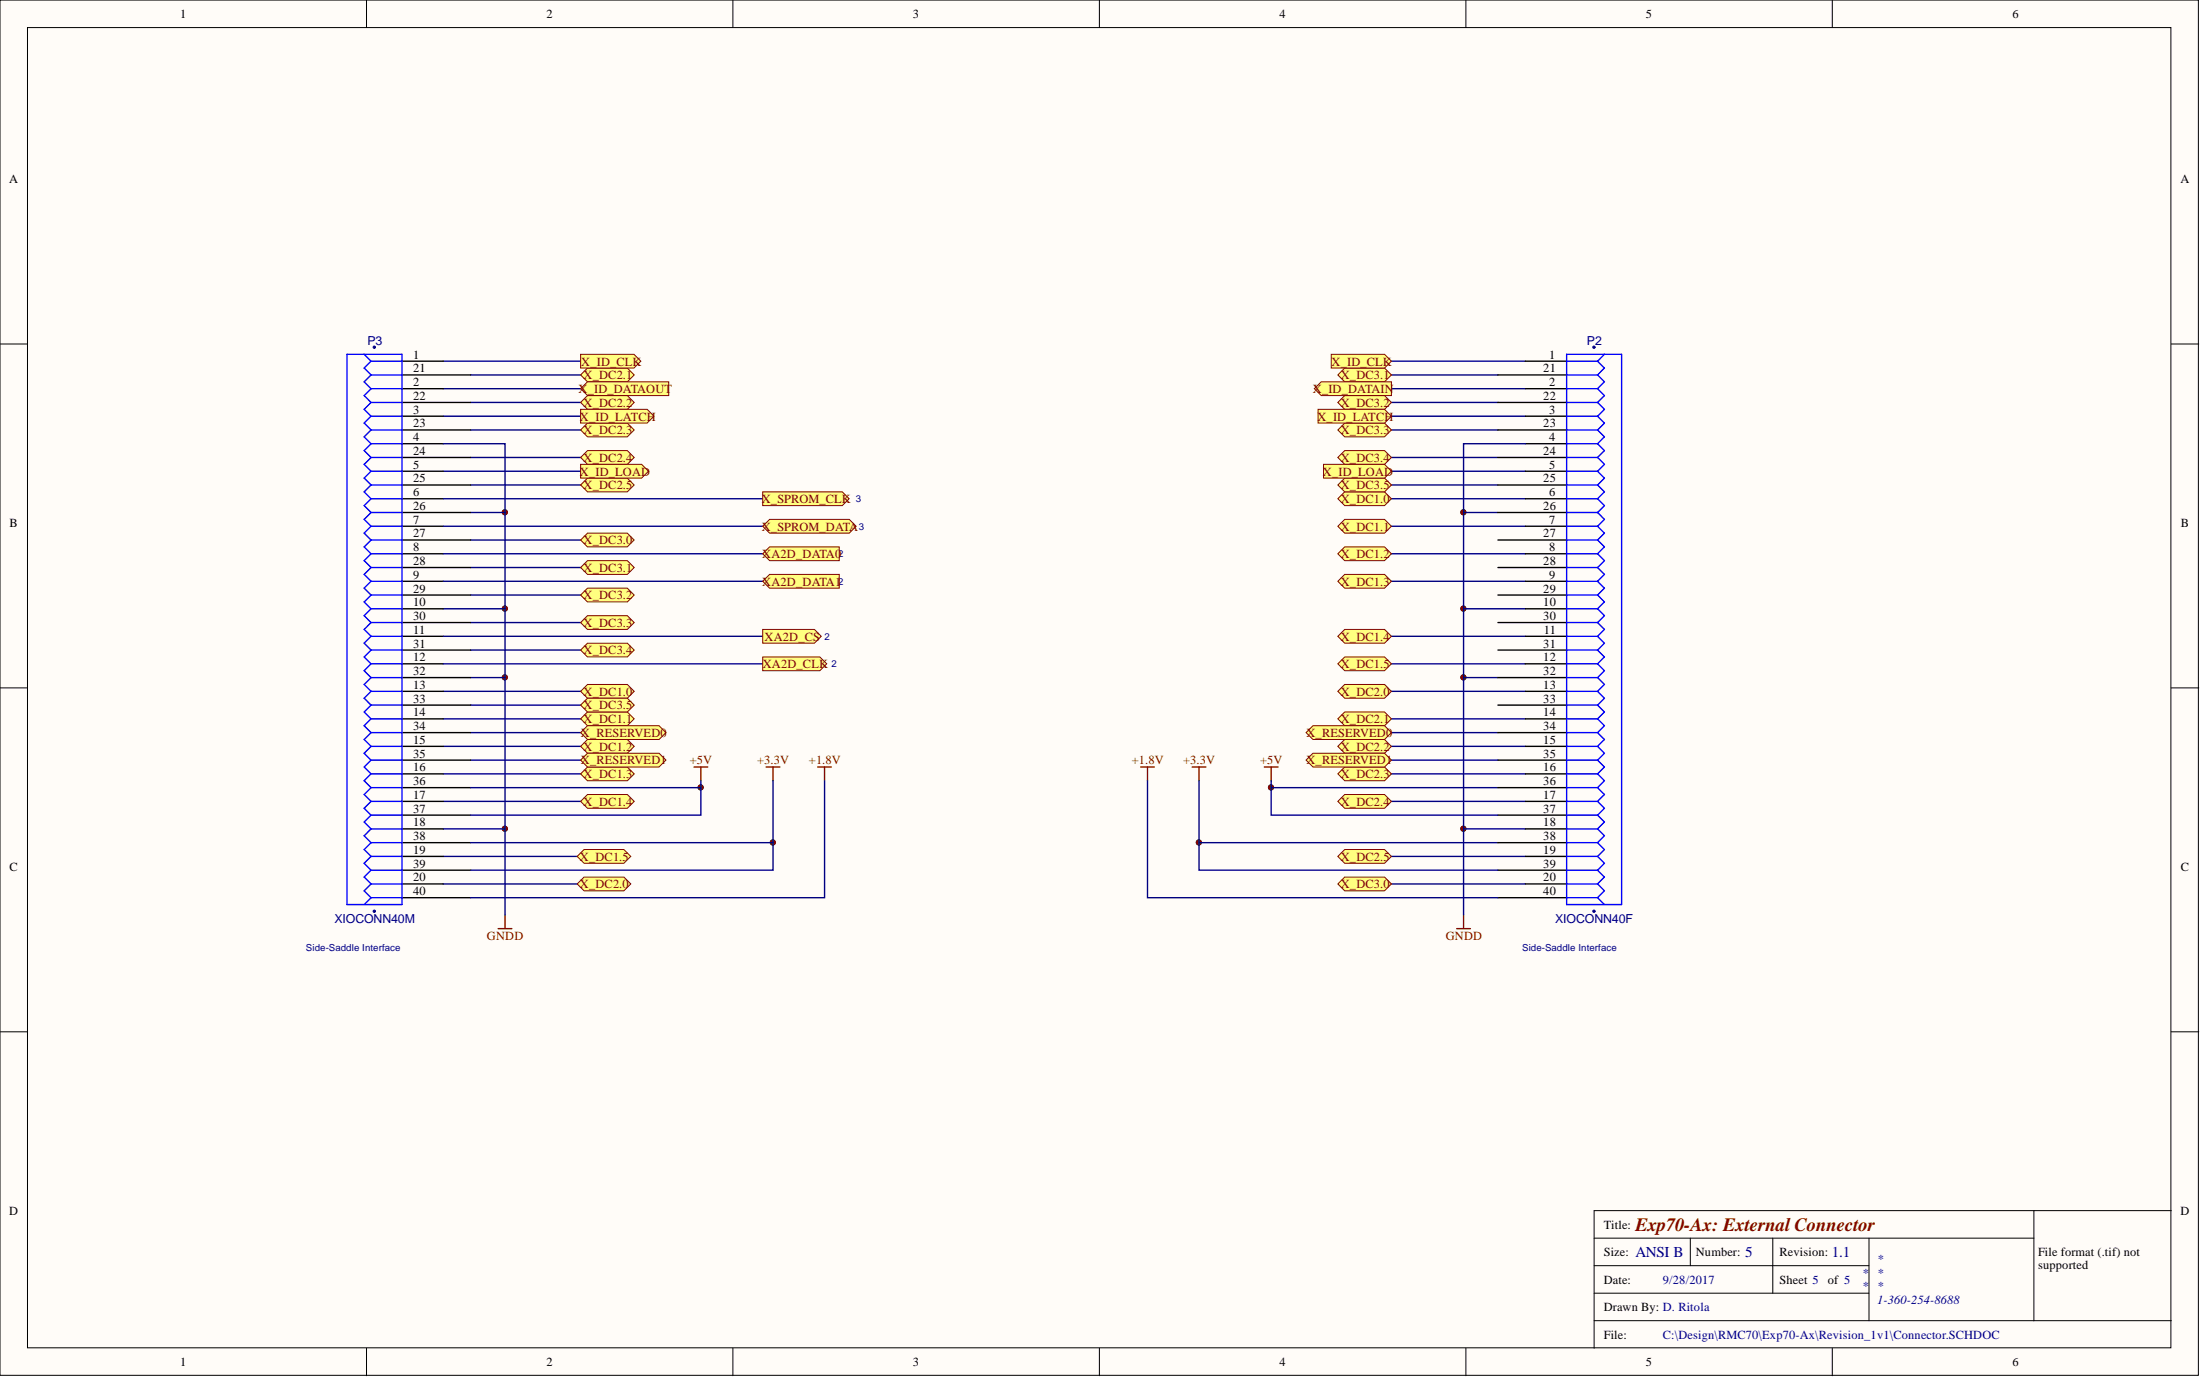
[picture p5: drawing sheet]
<svg xmlns="http://www.w3.org/2000/svg" width="406mm" height="254mm" viewBox="0 0 406 254" stroke-linecap="round" stroke-linejoin="round" font-family="sans-serif">
<g fill="#fffcf8" stroke="#000" stroke-width=".18">
<path d="M0 0h405.7v253.7h-405.7z"/>
<path d="M5.1 5.1h395.6v243.5h-395.6z"/>
</g>
<g fill="none" stroke="#000" stroke-width=".18">
<path d="M67.6 0v5.1M135.3 0v5.1M202.9 0v5.1M270.6 0v5.1M338.2 0v5.1M0 63.5h5.1M400.8 63.5h5M0 126.9h5.1M400.8 126.9h5M0 190.3h5.1M400.8 190.3h5M294.2 228.4h81.2"/>
<path d="M294.2 238.5h50.8M294.2 233.5h50.8M312 228.4v5.1M327.2 228.4v10.1M345 228.4v15.2M375.4 223.3h-81.2v25.4M400.8 223.3h-25.4v20.3M67.6 248.7v5.1M135.3 248.7v5.1M202.9 248.7v5.1M270.6 248.7v5.1M294.2 243.6h106.6"/>
<path d="M338.2 248.7v5.1"/>
</g>
<g fill="#000080" stroke="#000080" stroke-width=".18">
<circle cx="93.2" cy="152.9" r=".47"/>
<circle cx="93.2" cy="124.9" r=".47"/>
<circle cx="93.2" cy="112.3" r=".47"/>
<circle cx="93.2" cy="94.5" r=".47"/>
<circle cx="129.3" cy="145.2" r=".47"/>
<circle cx="142.6" cy="155.4" r=".47"/>
<circle cx="221.3" cy="155.4" r=".47"/>
<circle cx="234.6" cy="145.2" r=".47"/>
<circle cx="270.1" cy="152.9" r=".47"/>
<circle cx="270.1" cy="124.9" r=".47"/>
<circle cx="270.1" cy="112.3" r=".47"/>
<circle cx="270.1" cy="94.5" r=".47"/>
<circle cx="69.1" cy="64" r=".22"/>
<circle cx="69.1" cy="168.1" r=".22"/>
<circle cx="294.2" cy="64" r=".22"/>
<circle cx="294.2" cy="168.1" r=".22"/>
</g>
<g fill="#800000" stroke="#800000" stroke-width=".18">
<circle cx="93.2" cy="152.9" r=".47"/>
<circle cx="93.2" cy="112.3" r=".47"/>
<circle cx="129.3" cy="145.2" r=".47"/>
<circle cx="234.6" cy="145.2" r=".47"/>
<circle cx="270.1" cy="152.9" r=".47"/>
<circle cx="270.1" cy="112.3" r=".47"/>
<circle cx="93.2" cy="124.9" r=".47"/>
<circle cx="93.2" cy="94.5" r=".47"/>
<circle cx="142.6" cy="155.4" r=".47"/>
<circle cx="221.3" cy="155.4" r=".47"/>
<circle cx="270.1" cy="124.9" r=".47"/>
<circle cx="270.1" cy="94.5" r=".47"/>
</g>
<g fill="none" stroke="#800000" stroke-width=".25">
<path d="M128.1 141.5h2.5M129.4 141.5v2.5M141.4 141.5h2.5M142.7 141.5v2.5M150.9 141.5h2.6M152.2 141.5v2.5M210.5 141.5h2.6M211.8 141.5v2.5M220 141.5h2.6M221.3 141.5v2.5M233.3 141.5h2.6M234.6 141.5v2.5"/>
<path d="M91.9 171.3h2.6M93.2 168.8v2.5M268.9 171.3h2.5M270.1 168.8v2.5"/>
</g>
<g fill="none" stroke="#000080" stroke-width=".25">
<path d="M81.8 76.8h25.4M81.8 66.6h25.4M81.8 71.7h25.4M86.9 74.2h20.3M86.9 69.2h20.3M86.9 79.3h20.3M256.8 74.2h19.7M256.8 76.8h24.7M256.8 69.2h19.7M256.8 66.6h24.7M256.8 79.3h19.7M256.8 71.7h24.7"/>
<path d="M81.8 81.8h11.4v87M81.8 86.9h25.4M81.8 97.1h59M81.8 92h59M86.9 99.6h20.3M86.9 89.5h20.3M86.9 84.4h20.3M86.9 94.5h6.3M256.8 89.5h19.7M256.8 84.4h19.7M256.8 86.9h24.7M256.8 97.1h24.7"/>
<path d="M256.8 92h24.7M270.1 94.5h6.4M281.5 81.8h-11.4v87M81.8 112.3h11.4M81.8 107.2h59M81.8 117.4h59M81.8 102.1h59M86.9 119.9h20.3M86.9 114.8h20.3M86.9 104.7h20.3M86.9 109.8h20.3M256.8 107.2h24.7"/>
<path d="M256.8 117.4h24.7M256.8 102.1h24.7M270.1 112.3h11.4M81.8 137.7h25.4M81.8 127.5h25.4M81.8 132.6h25.4M81.8 122.4h59M86.9 135.1h20.3M86.9 130.1h20.3M86.9 125h6.3M256.8 137.7h24.7M256.8 135.1h19.7"/>
<path d="M256.8 127.5h24.7M256.8 132.6h24.7M256.8 122.4h24.7M270.1 125h6.4M81.8 158h24.7M81.8 152.9h11.4M81.8 142.7h25.4M81.8 147.8h25.4M86.9 140.2h20.3M86.9 145.3h42.5M86.9 155.4h55.8M129.4 144v6.4h-42.5"/>
<path d="M142.7 144v16.5h-55.8M152.2 144v21.6h-65.3M211.8 144v21.6h64.7M221.3 144v16.5h55.2M221.3 155.4h55.2M234.6 144v6.4h41.9M234.6 145.3h41.9M256.8 158h24.7M256.8 142.7h24.7M256.8 147.8h24.7M256.8 140.2h19.7M270.1 152.9h11.4"/>
<path d="M81.8 163h24.7M256.8 163h24.7"/>
</g>
<g fill="none" stroke="#000" stroke-width=".25">
<path d="M74.2 76.8h7.6M74.2 69.2h12.7M74.2 79.3h12.7M74.2 71.7h7.6M74.2 74.2h12.7M74.2 66.6h7.6M276.5 69.2h12.6M276.5 79.3h12.6M276.5 74.2h12.6M281.5 76.8h7.6M281.5 71.7h7.6M281.5 66.6h7.6"/>
<path d="M74.2 99.6h12.7M74.2 92h7.6M74.2 84.4h12.7M74.2 94.5h12.7M74.2 86.9h7.6M74.2 81.8h7.6M74.2 97.1h7.6M74.2 89.5h12.7M276.5 99.6h12.6M276.5 84.4h12.6M276.5 94.5h12.6M276.5 89.5h12.6"/>
<path d="M281.5 92h7.6M281.5 86.9h7.6M281.5 81.8h7.6M281.5 97.1h7.6M74.2 114.8h12.7M74.2 107.2h7.6M74.2 117.4h7.6M74.2 109.8h12.7M74.2 102.1h7.6M74.2 112.3h7.6M74.2 104.7h12.7M74.2 119.9h12.7"/>
<path d="M276.5 114.8h12.6M276.5 109.8h12.6M276.5 104.7h12.6M276.5 119.9h12.6M281.5 107.2h7.6M281.5 117.4h7.6M281.5 102.1h7.6M281.5 112.3h7.6M74.2 137.7h7.6M74.2 130.1h12.7M74.2 122.4h7.6M74.2 132.6h7.6"/>
<path d="M74.2 135.1h12.7M74.2 125h12.7M74.2 127.5h7.6M276.5 130.1h12.6M276.5 135.1h12.6M276.5 125h12.6M281.5 137.7h7.6M281.5 122.4h7.6M281.5 132.6h7.6M281.5 127.5h7.6M74.2 152.9h7.6M74.2 145.3h12.7"/>
<path d="M74.2 155.4h12.7M74.2 147.8h7.6M74.2 140.2h12.7M74.2 142.7h7.6M74.2 158h7.6M74.2 150.4h12.7M276.5 145.3h12.6M276.5 155.4h12.6M276.5 140.2h12.6M276.5 150.4h12.6M281.5 152.9h7.6M281.5 147.8h7.6"/>
<path d="M281.5 142.7h7.6M281.5 158h7.6M74.2 160.5h12.7M74.2 163h7.6M74.2 165.6h12.7M276.5 160.5h12.6M276.5 165.6h12.6M281.5 163h7.6"/>
</g>
<g fill="none" stroke="#00f" stroke-width=".25">
<path d="M64 65.4h10.2v101.5h-10.2zM67.2 65.4l1.3 1.2M68.5 79.3l-1.3 1.3 1.3 1.2M68.5 74.2l-1.3 1.3 1.3 1.3M68.5 76.8l-1.3 1.2 1.3 1.3M68.5 71.7l-1.3 1.3 1.3 1.2M68.5 66.6l-1.3 1.3 1.3 1.3M68.5 69.2l-1.3 1.2 1.3 1.3M68.5 76.8h5.7M68.5 74.2h5.7M68.5 69.2h5.7M68.5 66.6h5.7"/>
<path d="M68.5 79.3h5.7M68.5 71.7h5.7M289.1 65.4h10.2v101.5h-10.2zM289.1 76.8h5.8M289.1 74.2h5.8M289.1 69.2h5.8M289.1 66.6h5.8M289.1 79.3h5.8M289.1 71.7h5.8M294.9 79.3l1.2 1.3-1.2 1.2M294.9 74.2l1.2 1.3-1.2 1.3M294.9 76.8l1.2 1.2-1.2 1.3"/>
<path d="M294.9 71.7l1.2 1.3-1.2 1.2M294.9 66.6l1.2 1.3-1.2 1.3M294.9 69.2l1.2 1.2-1.2 1.3M296.1 65.4l-1.2 1.2M68.5 97.1l-1.3 1.2 1.3 1.3M68.5 99.6l-1.3 1.3 1.3 1.2M68.5 94.5l-1.3 1.3 1.3 1.3M68.5 89.5l-1.3 1.2 1.3 1.3M68.5 92l-1.3 1.3 1.3 1.2M68.5 86.9l-1.3 1.3 1.3 1.3M68.5 81.8l-1.3 1.3 1.3 1.3M68.5 84.4l-1.3 1.3 1.3 1.2"/>
<path d="M68.5 99.6h5.7M68.5 97.1h5.7M68.5 92h5.7M68.5 89.5h5.7M68.5 84.4h5.7M68.5 81.8h5.7M68.5 94.5h5.7M68.5 86.9h5.7M289.1 99.6h5.8M289.1 97.1h5.8M289.1 92h5.8M289.1 89.5h5.8"/>
<path d="M289.1 84.4h5.8M289.1 81.8h5.8M289.1 94.5h5.8M289.1 86.9h5.8M294.9 97.1l1.2 1.2-1.2 1.3M294.9 99.6l1.2 1.3-1.2 1.2M294.9 94.5l1.2 1.3-1.2 1.3M294.9 89.5l1.2 1.2-1.2 1.3M294.9 92l1.2 1.3-1.2 1.2M294.9 86.9l1.2 1.3-1.2 1.3M294.9 81.8l1.2 1.3-1.2 1.3M294.9 84.4l1.2 1.3-1.2 1.2"/>
<path d="M68.5 119.9l-1.3 1.3 1.3 1.2M68.5 117.4l-1.3 1.2 1.3 1.3M68.5 112.3l-1.3 1.3 1.3 1.2M68.5 114.8l-1.3 1.3 1.3 1.3M68.5 109.8l-1.3 1.2 1.3 1.3M68.5 104.7l-1.3 1.3 1.3 1.2M68.5 107.2l-1.3 1.3 1.3 1.3M68.5 102.1l-1.3 1.3 1.3 1.3M68.5 119.9h5.7M68.5 114.8h5.7M68.5 112.3h5.7M68.5 107.2h5.7"/>
<path d="M68.5 104.7h5.7M68.5 117.4h5.7M68.5 109.8h5.7M68.5 102.1h5.7M289.1 119.9h5.8M289.1 114.8h5.8M289.1 112.3h5.8M289.1 107.2h5.8M289.1 104.7h5.8M289.1 117.4h5.8M289.1 109.8h5.8M289.1 102.1h5.8"/>
<path d="M294.9 119.9l1.2 1.3-1.2 1.2M294.9 117.4l1.2 1.2-1.2 1.3M294.9 112.3l1.2 1.3-1.2 1.2M294.9 114.8l1.2 1.3-1.2 1.3M294.9 109.8l1.2 1.2-1.2 1.3M294.9 104.7l1.2 1.3-1.2 1.2M294.9 107.2l1.2 1.3-1.2 1.3M294.9 102.1l1.2 1.3-1.2 1.3M68.5 135.1l-1.3 1.3 1.3 1.3M68.5 137.7l-1.3 1.2 1.3 1.3M68.5 132.6l-1.3 1.3 1.3 1.2M68.5 127.5l-1.3 1.3 1.3 1.3"/>
<path d="M68.5 130.1l-1.3 1.2 1.3 1.3M68.5 125l-1.3 1.3 1.3 1.2M68.5 122.4l-1.3 1.3 1.3 1.3M68.5 137.7h5.7M68.5 135.1h5.7M68.5 130.1h5.7M68.5 127.5h5.7M68.5 122.4h5.7M68.5 132.6h5.7M68.5 125h5.7M289.1 137.7h5.8M289.1 135.1h5.8"/>
<path d="M289.1 130.1h5.8M289.1 127.5h5.8M289.1 122.4h5.8M289.1 132.6h5.8M289.1 125h5.8M294.9 135.1l1.2 1.3-1.2 1.3M294.9 137.7l1.2 1.2-1.2 1.3M294.9 132.6l1.2 1.3-1.2 1.2M294.9 127.5l1.2 1.3-1.2 1.3M294.9 130.1l1.2 1.2-1.2 1.3M294.9 125l1.2 1.3-1.2 1.2M294.9 122.4l1.2 1.3-1.2 1.3"/>
<path d="M68.5 158l-1.3 1.2 1.3 1.3M68.5 155.4l-1.3 1.3 1.3 1.3M68.5 150.4l-1.3 1.2 1.3 1.3M68.5 152.9l-1.3 1.3 1.3 1.2M68.5 147.8l-1.3 1.3 1.3 1.3M68.5 142.7l-1.3 1.3 1.3 1.3M68.5 145.3l-1.3 1.3 1.3 1.2M68.5 140.2l-1.3 1.3 1.3 1.2M68.5 158h5.7M68.5 152.9h5.7M68.5 150.4h5.7M68.5 145.3h5.7"/>
<path d="M68.5 142.7h5.7M68.5 155.4h5.7M68.5 147.8h5.7M68.5 140.2h5.7M289.1 158h5.8M289.1 152.9h5.8M289.1 150.4h5.8M289.1 145.3h5.8M289.1 142.7h5.8M289.1 155.4h5.8M289.1 147.8h5.8M289.1 140.2h5.8"/>
<path d="M294.9 158l1.2 1.2-1.2 1.3M294.9 155.4l1.2 1.3-1.2 1.3M294.9 150.4l1.2 1.2-1.2 1.3M294.9 152.9l1.2 1.3-1.2 1.2M294.9 147.8l1.2 1.3-1.2 1.3M294.9 142.7l1.2 1.3-1.2 1.3M294.9 145.3l1.2 1.3-1.2 1.2M294.9 140.2l1.2 1.3-1.2 1.2M68.5 165.6l-1.3 1.3M68.5 163l-1.3 1.3 1.3 1.3M68.5 160.5l-1.3 1.3 1.3 1.2M68.5 165.6h5.7"/>
<path d="M68.5 160.5h5.7M68.5 163h5.7M289.1 165.6h5.8M289.1 160.5h5.8M289.1 163h5.8M294.9 165.6l1.2 1.3M294.9 163l1.2 1.3-1.2 1.3M294.9 160.5l1.2 1.3-1.2 1.2"/>
</g>
<g fill="#ffff80" stroke="#800000" stroke-width=".18">
<path d="M248.2 90.7h7.3l1.3 1.3-1.3 1.3h-7.3l-1.3-1.3z" fill-rule="evenodd"/>
<path d="M108.4 126.3h7.4l1.3 1.2-1.3 1.3h-7.4l-1.2-1.3z" fill-rule="evenodd"/>
<path d="M108.4 131.3h7.4l1.3 1.3-1.3 1.3h-7.4l-1.2-1.3z" fill-rule="evenodd"/>
<path d="M248.2 95.8h7.3l1.3 1.3-1.3 1.2h-7.3l-1.3-1.2z" fill-rule="evenodd"/>
<path d="M248.2 100.9h7.3l1.3 1.2-1.3 1.3h-7.3l-1.3-1.3z" fill-rule="evenodd"/>
<path d="M108.4 136.4h7.4l1.3 1.3-1.3 1.2h-7.4l-1.2-1.2z" fill-rule="evenodd"/>
<path d="M248.2 106h7.3l1.3 1.2-1.3 1.3h-7.3l-1.3-1.3z" fill-rule="evenodd"/>
<path d="M108.4 141.5h7.4l1.3 1.2-1.3 1.3h-7.4l-1.2-1.3z" fill-rule="evenodd"/>
<path d="M248.2 116.1h7.3l1.3 1.3-1.3 1.2h-7.3l-1.3-1.2z" fill-rule="evenodd"/>
<path d="M108.4 146.6h7.4l1.3 1.2-1.3 1.3h-7.4l-1.2-1.3z" fill-rule="evenodd"/>
<path d="M248.2 121.2h7.3l1.3 1.2-1.3 1.3h-7.3l-1.3-1.3z" fill-rule="evenodd"/>
<path d="M107.8 156.7h7.4l1.2 1.3-1.2 1.2h-7.4l-1.3-1.2z" fill-rule="evenodd"/>
<path d="M107.8 161.8h7.4l1.2 1.2-1.2 1.3h-7.4l-1.3-1.3z" fill-rule="evenodd"/>
<path d="M248.2 126.3h7.3l1.3 1.2-1.3 1.3h-7.3l-1.3-1.3z" fill-rule="evenodd"/>
<path d="M248.2 131.3h7.3l1.3 1.3-1.3 1.3h-7.3l-1.3-1.3z" fill-rule="evenodd"/>
<path d="M108.4 67.9h7.4l1.3 1.3-1.3 1.2h-7.4l-1.2-1.2z" fill-rule="evenodd"/>
<path d="M248.2 136.4h7.3l1.3 1.3-1.3 1.2h-7.3l-1.3-1.2z" fill-rule="evenodd"/>
<path d="M108.4 73h7.4l1.3 1.2-1.3 1.3h-7.4l-1.2-1.3z" fill-rule="evenodd"/>
<path d="M108.4 78h7.4l1.3 1.3-1.3 1.3h-7.4l-1.2-1.3z" fill-rule="evenodd"/>
<path d="M248.2 141.5h7.3l1.3 1.2-1.3 1.3h-7.3l-1.3-1.3z" fill-rule="evenodd"/>
<path d="M248.2 146.6h7.3l1.3 1.2-1.3 1.3h-7.3l-1.3-1.3z" fill-rule="evenodd"/>
<path d="M108.4 83.1h7.4l1.3 1.3-1.3 1.3h-7.4l-1.2-1.3z" fill-rule="evenodd"/>
<path d="M248.2 156.7h7.3l1.3 1.3-1.3 1.2h-7.3l-1.3-1.2z" fill-rule="evenodd"/>
<path d="M108.4 88.2h7.4l1.3 1.3-1.3 1.2h-7.4l-1.2-1.2z" fill-rule="evenodd"/>
<path d="M248.2 161.8h7.3l1.3 1.2-1.3 1.3h-7.3l-1.3-1.3z" fill-rule="evenodd"/>
<path d="M108.4 98.3h7.4l1.3 1.3-1.3 1.3h-7.4l-1.2-1.3z" fill-rule="evenodd"/>
<path d="M248.2 67.9h7.3l1.3 1.3-1.3 1.2h-7.3l-1.3-1.2z" fill-rule="evenodd"/>
<path d="M108.4 103.4h7.4l1.3 1.3-1.3 1.3h-7.4l-1.2-1.3z" fill-rule="evenodd"/>
<path d="M108.4 108.5h7.4l1.3 1.3-1.3 1.2h-7.4l-1.2-1.2z" fill-rule="evenodd"/>
<path d="M248.2 73h7.3l1.3 1.2-1.3 1.3h-7.3l-1.3-1.3z" fill-rule="evenodd"/>
<path d="M248.2 78h7.3l1.3 1.3-1.3 1.3h-7.3l-1.3-1.3z" fill-rule="evenodd"/>
<path d="M108.4 113.6h7.4l1.3 1.2-1.3 1.3h-7.4l-1.2-1.3z" fill-rule="evenodd"/>
<path d="M248.2 83.1h7.3l1.3 1.3-1.3 1.3h-7.3l-1.3-1.3z" fill-rule="evenodd"/>
<path d="M108.4 118.6h7.4l1.3 1.3-1.3 1.3h-7.4l-1.2-1.3z" fill-rule="evenodd"/>
<path d="M248.2 88.2h7.3l1.3 1.3-1.3 1.2h-7.3l-1.3-1.2z" fill-rule="evenodd"/>
<path d="M108.4 128.8h7.4l1.3 1.3-1.3 1.2h-7.4l-1.2-1.2z" fill-rule="evenodd"/>
<path d="M245.7 65.4h9.8l1.3 1.2-1.3 1.3h-9.8z" fill-rule="evenodd"/>
<path d="M107.2 65.4h9.8l1.3 1.2-1.3 1.3h-9.8z" fill-rule="evenodd"/>
<path d="M243.8 70.4h13v2.6h-13l-1.2-1.3z" fill-rule="evenodd"/>
<path d="M108.4 70.4h15v2.6h-15l-1.2-1.3z" fill-rule="evenodd"/>
<path d="M243.3 75.5h12.2l1.3 1.3-1.3 1.2h-12.2z" fill-rule="evenodd"/>
<path d="M107.2 75.5h12.2l1.3 1.3-1.3 1.2h-12.2z" fill-rule="evenodd"/>
<path d="M244.3 85.7h11.2l1.3 1.2-1.3 1.3h-11.2z" fill-rule="evenodd"/>
<path d="M107.2 85.7h11.2l1.3 1.2-1.3 1.3h-11.2z" fill-rule="evenodd"/>
<path d="M242.3 133.9h13.2l1.3 1.2-1.3 1.3h-13.2l-1.2-1.3z" fill-rule="evenodd"/>
<path d="M108.4 133.9h13.2l1.3 1.2-1.3 1.3h-13.2l-1.2-1.3z" fill-rule="evenodd"/>
<path d="M242.3 138.9h13.2l1.3 1.3-1.3 1.3h-13.2l-1.2-1.3z" fill-rule="evenodd"/>
<path d="M108.4 138.9h13.2l1.3 1.3-1.3 1.3h-13.2l-1.2-1.3z" fill-rule="evenodd"/>
<path d="M140.8 90.7h14.7l1.2 1.3-1.2 1.3h-14.7z" fill-rule="evenodd"/>
<path d="M142 95.8h14.7l1.3 1.3-1.3 1.2h-14.7l-1.2-1.2z" fill-rule="evenodd"/>
<path d="M140.8 121.2h10.5l1.3 1.2-1.3 1.3h-10.5z" fill-rule="evenodd"/>
<path d="M140.8 116.1h9.5l1.3 1.3-1.3 1.2h-9.5z" fill-rule="evenodd"/>
<path d="M142 100.9h12.9v2.5h-12.9l-1.2-1.3z" fill-rule="evenodd"/>
<path d="M142 106h12.9v2.5h-12.9l-1.2-1.3z" fill-rule="evenodd"/>
</g>
<text font-size="3.5" fill="#800000" x="301.8" y="227.1">Exp70-Ax: External Connector</text>
<g font-size="2.8" fill="#000080">
<text x="301.8" y="231.9">ANSI B</text>
<text x="322.1" y="231.9">5</text>
<text x="338.1" y="231.9">1.1</text>
</g>
<g font-size="2.3">
<text x="33.2" y="3.3">1</text>
<text x="100.9" y="3.3">2</text>
<text x="168.5" y="3.3">3</text>
<text x="236.1" y="3.3">4</text>
<text x="303.8" y="3.3">5</text>
<text x="371.4" y="3.3">6</text>
<text x="1.7" y="33.8">A</text>
<text x="402.4" y="33.8">A</text>
<text x="76.3" y="68.7">21</text>
<text x="76.3" y="71.2">2</text>
<text x="76.3" y="66.2">1</text>
<text x="284.8" y="68.7">21</text>
<text x="285.9" y="71.2">2</text>
<text x="285.9" y="66.2">1</text>
<text x="76.3" y="76.3">3</text>
<text x="76.3" y="73.8">22</text>
<text x="284.8" y="73.8">22</text>
<text x="285.9" y="76.3">3</text>
<text x="76.3" y="83.9">24</text>
<text x="76.3" y="78.8">23</text>
<text x="76.3" y="81.4">4</text>
<text x="284.8" y="83.9">24</text>
<text x="284.8" y="78.8">23</text>
<text x="285.9" y="81.4">4</text>
<text x="76.3" y="86.5">5</text>
<text x="76.3" y="89">25</text>
<text x="284.8" y="89">25</text>
<text x="285.9" y="86.5">5</text>
<text x="76.3" y="91.5">6</text>
<text x="76.3" y="94.1">26</text>
<text x="284.8" y="94.1">26</text>
<text x="285.9" y="91.5">6</text>
<text x="1.8" y="97.2">B</text>
<text x="76.3" y="99.1">27</text>
<text x="76.3" y="101.7">8</text>
<text x="76.3" y="96.6">7</text>
<text x="284.8" y="99.1">27</text>
<text x="285.9" y="101.7">8</text>
<text x="285.9" y="96.6">7</text>
<text x="402.5" y="97.2">B</text>
<text x="76.3" y="106.8">9</text>
<text x="76.3" y="104.2">28</text>
<text x="284.8" y="104.2">28</text>
<text x="285.9" y="106.8">9</text>
<text x="76.3" y="109.3">29</text>
<text x="76.3" y="111.8">10</text>
<text x="284.8" y="109.3">29</text>
<text x="284.8" y="111.8">10</text>
<text x="76.3" y="114.4">30</text>
<text x="76.3" y="116.9">11</text>
<text x="76.3" y="119.4">31</text>
<text x="284.8" y="114.4">30</text>
<text x="284.8" y="119.4">31</text>
<text x="284.9" y="116.9">11</text>
<text x="76.3" y="122">12</text>
<text x="76.3" y="124.5">32</text>
<text x="284.8" y="122">12</text>
<text x="284.8" y="124.5">32</text>
<text x="76.3" y="129.6">33</text>
<text x="76.3" y="127.1">13</text>
<text x="284.8" y="129.6">33</text>
<text x="284.8" y="127.1">13</text>
<text x="76.3" y="137.2">15</text>
<text x="76.3" y="132.1">14</text>
<text x="76.3" y="134.7">34</text>
<text x="284.8" y="137.2">15</text>
<text x="284.8" y="132.1">14</text>
<text x="284.8" y="134.7">34</text>
<text x="76.3" y="139.7">35</text>
<text x="76.3" y="142.3">16</text>
<text x="284.8" y="139.7">35</text>
<text x="284.8" y="142.3">16</text>
<text x="76.3" y="144.8">36</text>
<text x="76.3" y="147.4">17</text>
<text x="76.3" y="149.9">37</text>
<text x="284.8" y="144.8">36</text>
<text x="284.8" y="147.4">17</text>
<text x="284.8" y="149.9">37</text>
<text x="76.3" y="152.4">18</text>
<text x="76.3" y="155">38</text>
<text x="284.8" y="152.4">18</text>
<text x="284.8" y="155">38</text>
<text x="1.8" y="160.6">C</text>
<text x="76.3" y="160">39</text>
<text x="76.3" y="157.5">19</text>
<text x="284.8" y="160">39</text>
<text x="284.8" y="157.5">19</text>
<text x="402.5" y="160.6">C</text>
<text x="76.3" y="162.6">20</text>
<text x="76.3" y="165.1">40</text>
<text x="284.8" y="162.6">20</text>
<text x="284.8" y="165.1">40</text>
<text x="1.7" y="224.1">D</text>
<text x="296" y="226.6">Title:</text>
<text x="402.4" y="224.1">D</text>
<text x="296" y="231.7">Size:</text>
<text x="313" y="231.7">Number:</text>
<text x="328.5" y="231.7">Revision:</text>
<text x="376.1" y="231.6">File format (.tif) not</text>
<text x="296" y="236.8">Date:</text>
<text x="328.5" y="236.8">Sheet 5</text>
<text x="337.3" y="236.8">of 5</text>
<text x="376.1" y="234.1">supported</text>
<text x="296" y="241.8">Drawn By: D. Ritola</text>
<text x="33.2" y="252">1</text>
<text x="100.9" y="252">2</text>
<text x="168.5" y="252">3</text>
<text x="236.1" y="252">4</text>
<text x="296" y="246.9">File:</text>
<text x="303.8" y="252">5</text>
<text x="371.4" y="252">6</text>
</g>
<g font-size="2.3" fill="#000080">
<text x="67.8" y="63.6">P3</text>
<text x="292.9" y="63.6">P2</text>
<text x="61.7" y="170.2">XIOCONN40M</text>
<text x="287" y="170.2">XIOCONN40F</text>
<text x="346.5" y="233">*</text>
<text x="306.9" y="236.8">9/28/2017</text>
<text x="343.7" y="235.5">*</text>
<text x="343.7" y="238">*</text>
<text x="346.5" y="235.5">*</text>
<text x="346.5" y="238">*</text>
<text x="346.5" y="240.6">1-360-254-8688</text>
<text x="306.9" y="246.9">C:\Design\RMC70\Exp70-Ax\Revision_1v1\Connector.SCHDOC</text>
</g>
<g font-size="2.3" fill="#800000">
<text x="107.3" y="67.4">X_ID_CLK</text>
<text x="107.7" y="70">X_DC2.1</text>
<text x="245.8" y="67.4">X_ID_CLK</text>
<text x="247.5" y="70">X_DC3.1</text>
<text x="106.8" y="72.5">X_ID_DATAOUT</text>
<text x="107" y="77.6">X_ID_LATCH</text>
<text x="107.7" y="75">X_DC2.2</text>
<text x="242.3" y="72.5">X_ID_DATAIN</text>
<text x="243.2" y="77.6">X_ID_LATCH</text>
<text x="247.5" y="75">X_DC3.2</text>
<text x="107.7" y="80.1">X_DC2.3</text>
<text x="247.5" y="80.1">X_DC3.3</text>
<text x="107" y="87.7">X_ID_LOAD</text>
<text x="107.7" y="85.2">X_DC2.4</text>
<text x="244.2" y="87.7">X_ID_LOAD</text>
<text x="247.5" y="85.2">X_DC3.4</text>
<text x="107.7" y="90.3">X_DC2.5</text>
<text x="140.6" y="92.8">X_SPROM_CLK</text>
<text x="247.5" y="92.8">X_DC1.0</text>
<text x="247.5" y="90.3">X_DC3.5</text>
<text x="107.7" y="100.4">X_DC3.0</text>
<text x="140.6" y="97.9">X_SPROM_DATA</text>
<text x="247.5" y="97.9">X_DC1.1</text>
<text x="107.7" y="105.5">X_DC3.1</text>
<text x="140.7" y="103">XA2D_DATA0</text>
<text x="247.5" y="103">X_DC1.2</text>
<text x="107.7" y="110.6">X_DC3.2</text>
<text x="140.7" y="108">XA2D_DATA1</text>
<text x="247.5" y="108">X_DC1.3</text>
<text x="107.7" y="115.6">X_DC3.3</text>
<text x="141.1" y="118.2">XA2D_CS</text>
<text x="247.5" y="118.2">X_DC1.4</text>
<text x="107.7" y="120.7">X_DC3.4</text>
<text x="140.8" y="123.3">XA2D_CLK</text>
<text x="247.5" y="123.3">X_DC1.5</text>
<text x="107.7" y="128.3">X_DC1.0</text>
<text x="107.7" y="130.9">X_DC3.5</text>
<text x="247.5" y="128.3">X_DC2.0</text>
<text x="107.2" y="135.9">X_RESERVED0</text>
<text x="107.7" y="133.4">X_DC1.1</text>
<text x="241.1" y="135.9">X_RESERVED0</text>
<text x="247.5" y="133.4">X_DC2.1</text>
<text x="107.2" y="141">X_RESERVED1</text>
<text x="107.7" y="138.5">X_DC1.2</text>
<text x="107.7" y="143.6">X_DC1.3</text>
<text x="127.3" y="141">+5V</text>
<text x="139.8" y="141">+3.3V</text>
<text x="149.3" y="141">+1.8V</text>
<text x="208.9" y="141">+1.8V</text>
<text x="218.4" y="141">+3.3V</text>
<text x="232.6" y="141">+5V</text>
<text x="241.1" y="141">X_RESERVED1</text>
<text x="247.5" y="138.5">X_DC2.2</text>
<text x="247.5" y="143.6">X_DC2.3</text>
<text x="107.7" y="148.6">X_DC1.4</text>
<text x="247.5" y="148.6">X_DC2.4</text>
<text x="107" y="158.8">X_DC1.5</text>
<text x="247.5" y="158.8">X_DC2.5</text>
<text x="107" y="163.9">X_DC2.0</text>
<text x="247.5" y="163.9">X_DC3.0</text>
<text x="89.9" y="173.3">GNDD</text>
<text x="266.8" y="173.3">GNDD</text>
</g>
<g font-size="1.8" fill="#000080">
<text x="157.9" y="92.6">3</text>
<text x="158.5" y="97.7">3</text>
<text x="154.7" y="107.9">2</text>
<text x="154.7" y="102.8">2</text>
<text x="152.2" y="118">2</text>
<text x="153.5" y="123.1">2</text>
<text x="56.5" y="175.4">Side-Saddle Interface</text>
<text x="280.9" y="175.4">Side-Saddle Interface</text>
</g>
</svg>
